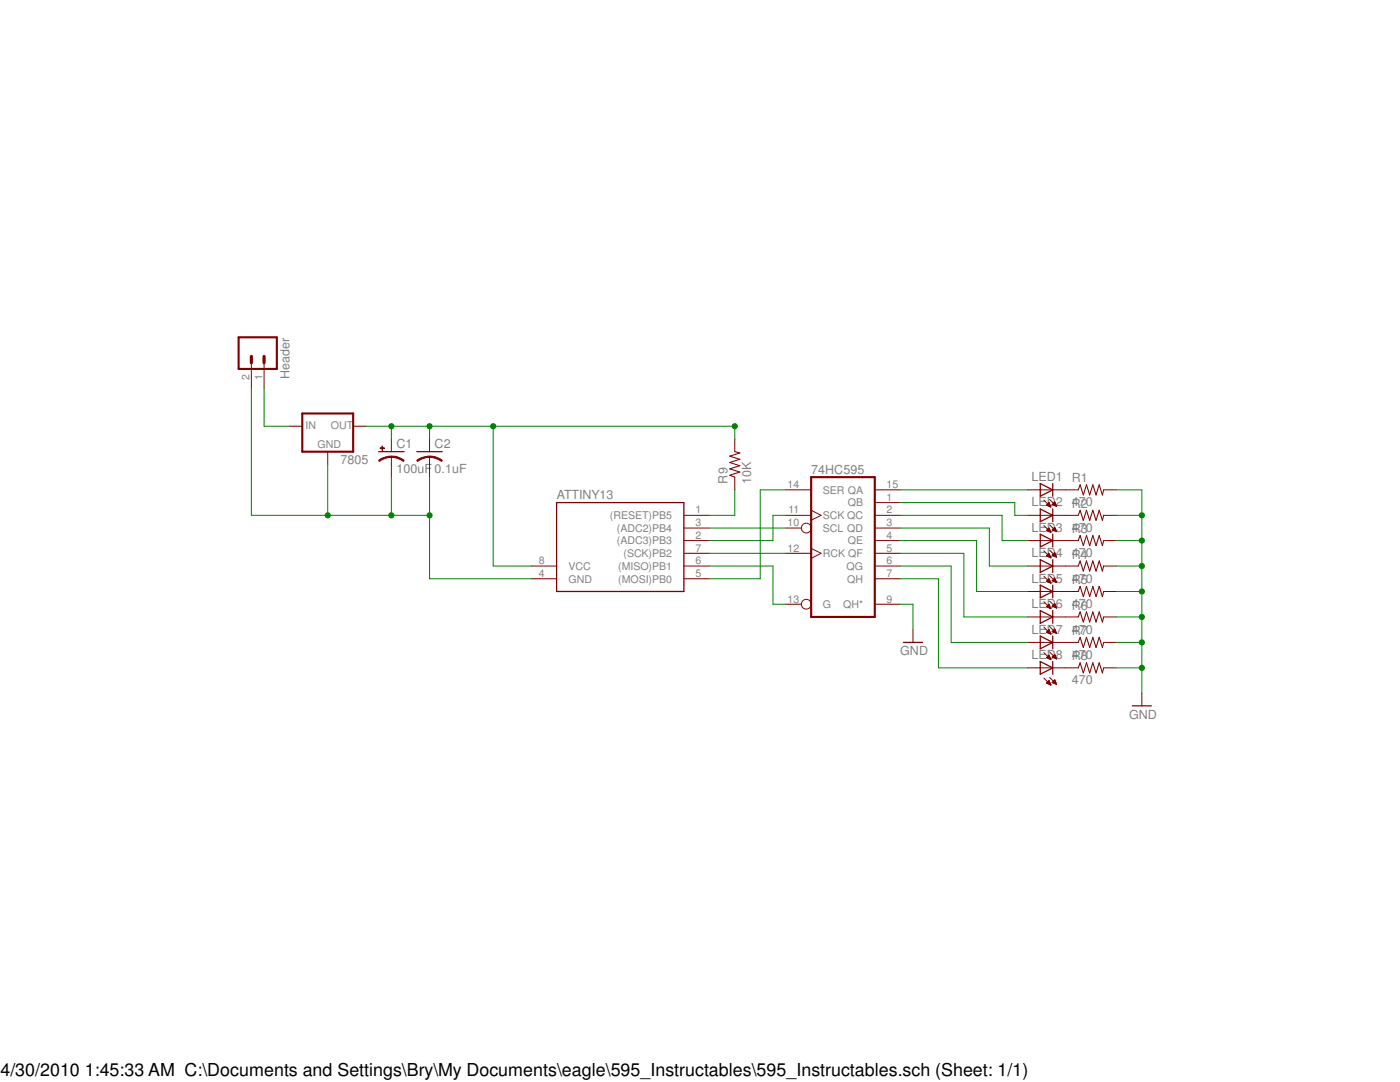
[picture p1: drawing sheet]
<svg xmlns="http://www.w3.org/2000/svg" width="279mm" height="216mm" viewBox="0 0 279 216" stroke-linecap="round" stroke-linejoin="round" font-family="sans-serif">
<g fill="none" stroke="#800000" stroke-width=".2">
<path d="M57.8 85h2.5M65.4 90.1v2.6M70.5 85h2.5M78.1 91.1v1.6M205.1 97.7h7.5M208.3 99.8l1.4 1.4M209.5 99.7l1.4 1.3M106 112.9h5.1M106 115.5h5.1M136.5 105.4h5.1M136.5 107.9h5.1M136.5 102.8h5.1"/>
<path d="M136.5 110.4h5.1M136.5 112.9h5.1M136.5 115.5h5.1M205.1 107.9h7.5M205.1 102.8h7.5M205.1 112.9h7.5M205.1 118h7.5M208.3 104.9l1.4 1.3M208.3 109.9l1.4 1.4M208.3 115l1.4 1.4M208.8 110.9l.5-.5 .4 .9zM208.8 116l.9 .4"/>
<path d="M208.8 116l.5-.5 .4 .9M208.9 100.8h.6M208.9 111h.7M208.9 116h.7M208.9 105.9h.7M208.9 105.8h.6M208.9 110.9h.6M209 100.8h.6M209 115.9h.5M209 100.7h.5M209 105.7h.5M209 110.7h.5"/>
<path d="M209 116.1h.6M209 115.8h.5M209.1 100.6h.4M209.1 105.6h.4M209.1 111h.5M209.1 110.7h.4M209.1 106h.5M209.1 115.7h.4M209.2 100.9h.4M209.2 100.5h.3M209.2 105.5h.2M209.2 110.6h.2"/>
<path d="M209.2 115.7h.2M209.3 100.4h.1M209.3 105.5h.1M209.3 116.2h.3M209.3 111.1h.4M209.3 110.5h.1M209.3 115.6h.1M209.3 105.4h.1M209.3 100.3l-.5 .5 .9 .4M209.3 100.3l.4 .9M209.3 100.3h.1M209.3 105.4l-.5 .5 .9 .3"/>
<path d="M209.3 105.4l.4 .8M209.3 106h.4M209.4 101h.3M209.5 104.7l1.4 1.4M209.5 109.8l1.4 1.4M209.5 114.9l1.4 1.3M209.5 116.2h.2M209.5 119.9l1.4 1.4M209.5 111.2h.2M209.5 106.2h.2M209.6 101.1h.1M209.7 116.3h.1"/>
<path d="M209.7 111.3h.1M210 100.7h.7M210 100.7l.9 .3M210 100.7l.5-.5 .4 .8M210 105.7l.5-.5 .4 .9zM210 110.8l.5-.5 .4 .9zM210 105.7h.7M210 110.7h.7M210.1 115.9h.6M210.1 115.8h.6M210.1 100.6h.6M210.1 105.6h.6"/>
<path d="M210.1 110.9h.6M210.1 110.7h.6M210.1 105.8h.6M210.1 115.7h.6M210.2 100.8h.5M210.2 100.5h.5M210.2 105.5h.5M210.2 110.6h.4M210.2 115.7h.4M210.3 100.4h.3M210.3 105.5h.3M210.3 116h.5"/>
<path d="M210.3 111h.5M210.3 110.5h.3M210.3 115.6h.3M210.4 105.4h.2M210.4 100.3h.2M210.4 105.9h.4M210.4 110.4h.2M210.4 100.8h.4M210.4 115.4h.1M210.4 100.2h.1M210.4 105.3h.1M210.5 110.3h.1"/>
<path d="M210.5 116.1h.3M210.5 115.4l-.5 .5 .9 .3M210.5 115.4l.4 .8M210.5 115.4h.1M210.5 111h.3M210.6 106h.2M210.6 100.9h.2M210.7 116.2h.2M210.7 111.1h.2M210.8 106h.1M210.8 101h.1M205.1 123.1h7.5"/>
<path d="M205.1 128.2h7.5M205.1 133.3h7.5M208.3 120.1l1.4 1.4M208.3 125.1l1.4 1.4M208.3 130.2l1.4 1.4M208.3 135.3l1.4 1.4M208.8 121.1l.5-.5 .4 .9zM208.8 126.2l.9 .3M208.8 136.3l.9 .4M208.8 136.3l.5-.5 .4 .9M208.9 121h.6M208.9 126.1h.6"/>
<path d="M208.9 136.3h.7M208.9 131.2h.7M208.9 131.1h.6M208.9 136.2h.6M209 120.9h.5M209 126.2h.6M209 121.2h.6M209 126h.5M209 131.1h.5M209 136.1h.5M209.1 125.9h.4M209.1 131h.4"/>
<path d="M209.1 136.4h.5M209.1 120.8h.4M209.1 131.3h.5M209.1 136.1h.4M209.2 126.3h.4M209.2 125.9h.2M209.2 130.9h.2M209.2 121.2h.4M209.2 120.7h.2M209.2 135.9h.2M209.3 125.8h.1M209.3 130.8h.1"/>
<path d="M209.3 136.5h.4M209.3 135.8h.1M209.3 120.6h.1M209.3 125.6l-.5 .6M209.3 125.6l.4 .9M209.3 125.6h.1M209.3 130.7l-.5 .5 .9 .4M209.3 130.7l.4 .9M209.3 131.4h.4M209.3 130.7h.1M209.4 126.4h.3M209.4 121.3h.3"/>
<path d="M209.5 125l1.4 1.4M209.5 130.1l1.4 1.4M209.5 135.2l1.4 1.4M209.5 136.6h.2M209.5 131.5h.2M209.6 126.4h.1M209.6 121.4h.1M209.7 136.7h.1M210 120.9l.5-.5 .4 .9zM210 126l.5-.5 .4 .9zM210 131.1l.5-.5 .4 .9zM210 120.9h.7"/>
<path d="M210 126h.7M210 131.1h.7M210 136.1h.7M210.1 120.9h.6M210.1 125.9h.6M210.1 131h.6M210.1 136.2h.6M210.1 120.8h.6M210.1 131.1h.6M210.1 136.1h.6M210.2 126.1h.5M210.2 125.9h.5"/>
<path d="M210.2 130.9h.5M210.2 121h.6M210.2 120.7h.4M210.2 135.9h.4M210.3 125.8h.3M210.3 130.8h.3M210.3 136.3h.5M210.3 135.8h.3M210.4 120.6h.2M210.4 125.6h.2M210.4 131.2h.4M210.4 130.7h.2"/>
<path d="M210.4 126.2h.4M210.4 135.8h.2M210.4 121.2h.4M210.4 120.5h.1M210.4 125.6h.1M210.4 130.6h.1M210.5 135.7l-.5 .5 .9 .4M210.5 135.7l.4 .9M210.5 135.7h.1M210.5 136.4h.3M210.6 131.3h.2M210.6 126.3h.2"/>
<path d="M210.7 121.2h.1M210.7 136.5h.2M210.8 131.4h.1M210.8 126.4h.1M210.9 121.3h.1"/>
</g>
<g fill="none" stroke="#800000" stroke-width=".25">
<path d="M75.6 90.1h5M207.6 96.5l2.5 1.2-2.5 1.3zM210.1 96.5v2.5M111.1 100.3h25.4v17.7h-25.4zM207.6 101.6l2.5 1.2-2.5 1.3zM207.6 106.6l2.5 1.3-2.5 1.2zM207.6 111.7l2.5 1.2-2.5 1.3zM207.6 116.8l2.5 1.2-2.5 1.3zM210.1 101.6v2.5M210.1 106.6v2.5M210.1 111.7v2.5M210.1 116.8v2.5"/>
<path d="M207.6 121.8l2.5 1.3-2.5 1.3zM207.6 126.9l2.5 1.3-2.5 1.3zM207.6 132l2.5 1.3-2.5 1.2zM210.1 121.8v2.6M210.1 126.9v2.6M210.1 132v2.5"/>
</g>
<path d="M60.3 82.5h10.2v7.6h-10.2z" fill="none" stroke="#800000" stroke-width=".42"/>
<path d="M78.1 91a3.6 3.6 0 0 1 2.5 .9l-.1 .2a4.1 4.1 0 0 0-2.4-.8z" fill-rule="evenodd" fill="#800000"/>
<path d="M78.1 91a3.6 3.6 0 0 1 2.5 .9l-.1 .2a4.1 4.1 0 0 0-2.4-.8z" fill="none" stroke="#800000" stroke-width=".2"/>
<path d="M75.6 91.9a4 4 0 0 1 2.5-.9v.3a4.1 4.1 0 0 0-2.4 .8z" fill-rule="evenodd" fill="#800000"/>
<path d="M75.6 91.9a4 4 0 0 1 2.5-.9v.3a4.1 4.1 0 0 0-2.4 .8zM78.1 87.6v2.5M78.1 92.7v2.5" fill="none" stroke="#800000" stroke-width=".2"/>
<path d="M75.9 89.4l.8 .1z" fill-rule="evenodd" fill="#800000"/>
<path d="M75.9 89.4l.8 .1z" fill="none" stroke="#800000" stroke-width=".2"/>
<path d="M76.2 89l.1 .8z" fill-rule="evenodd" fill="#800000"/>
<path d="M76.2 89l.1 .8zM85.7 91.1v1.6" fill="none" stroke="#800000" stroke-width=".2"/>
<path d="M83.2 90.1h5.1" fill="none" stroke="#800000" stroke-width=".25"/>
<path d="M85.7 91a3.6 3.6 0 0 1 2.6 .9l-.2 .2a4.1 4.1 0 0 0-2.4-.8z" fill-rule="evenodd" fill="#800000"/>
<path d="M85.7 91a3.6 3.6 0 0 1 2.6 .9l-.2 .2a4.1 4.1 0 0 0-2.4-.8z" fill="none" stroke="#800000" stroke-width=".2"/>
<path d="M83.2 91.9a4 4 0 0 1 2.5-.9v.3a4.1 4.1 0 0 0-2.4 .8z" fill-rule="evenodd" fill="#800000"/>
<g fill="none" stroke="#800000" stroke-width=".2">
<path d="M50.2 72.4v5M52.7 72.4v5M83.2 91.9a4 4 0 0 1 2.5-.9v.3a4.1 4.1 0 0 0-2.4 .8zM85.7 87.6v2.5M85.7 92.7v2.5M146.6 87.6v2.5M146.6 95.2v2.5M156.8 97.7h5.1M174.6 97.7h5.1M212.6 97.7h2.6M220.3 97.7h2.5M156.8 102.8h5.1"/>
<path d="M156.8 105.4h3.1M156.8 110.4h5.1M161.9 101.8l2 1-2 1M161.9 109.4l2 1-2 1M174.6 102.8h5.1M174.6 107.9h5.1M174.6 112.9h5.1M174.6 100.3h5.1M174.6 105.4h5.1M174.6 110.4h5.1M174.6 115.5h5.1M212.6 102.8h2.6"/>
<path d="M212.6 107.9h2.6M212.6 112.9h2.6M212.6 118h2.6M220.3 102.8h2.5M220.3 107.9h2.5M220.3 112.9h2.5M220.3 118h2.5M156.8 120.6h3.1M174.6 120.6h5.1M182.2 125.6v2.6M212.6 123.1h2.6M212.6 128.2h2.6"/>
<path d="M212.6 133.3h2.6M220.3 123.1h2.5M220.3 128.2h2.5M220.3 133.3h2.5M227.9 138.3v2.5"/>
<circle cx="160.9" cy="105.4" r=".98"/>
<circle cx="160.9" cy="120.6" r=".98"/>
</g>
<path d="M146.6 90.1l1.1 .3-2.1 .6 2.1 .7-2.1 .6 2.1 .6-2.1 .7 2.1 .6-2.1 .6 1 .4M215.2 97.7l.4-1 .6 2.1 .6-2.1 .7 2.1 .6-2.1 .6 2.1 .7-2.1 .6 2.1 .3-1.1M215.2 102.8l.4-1 .6 2 .6-2 .7 2 .6-2 .6 2 .7-2 .6 2 .3-1M215.2 107.9l.4-1.1 .6 2.1 .6-2.1 .7 2.1 .6-2.1 .6 2.1 .7-2.1 .6 2.1 .3-1M215.2 112.9l.4-1 .6 2.1 .6-2.1 .7 2.1 .6-2.1 .6 2.1 .7-2.1 .6 2.1 .3-1.1M215.2 118l.4-1 .6 2 .6-2 .7 2 .6-2 .6 2 .7-2 .6 2 .3-1M215.2 123.1l.4-1 .6 2 .6-2 .7 2 .6-2 .6 2 .7-2 .6 2 .3-1M215.2 128.2l.4-1 .6 2 .6-2 .7 2 .6-2 .6 2 .7-2 .6 2 .3-1M215.2 133.3l.4-1.1 .6 2.1 .6-2.1 .7 2.1 .6-2.1 .6 2.1 .7-2.1 .6 2.1 .3-1" fill="none" stroke="#800000" stroke-width=".21"/>
<path d="M47.6 67.3h7.6v6.3h-7.6zM161.9 95.2h12.7v27.9h-12.7z" fill="none" stroke="#800000" stroke-width=".42"/>
<path d="M50.2 71.1v1.3M52.7 71.1v1.3" fill="none" stroke="#800000" stroke-width=".63"/>
<path d="M180.3 128.2h3.8M226 140.8h3.8" fill="none" stroke="#800000" stroke-width=".25"/>
<path d="M50.2 77.4v25.4h35.5M52.7 77.4v7.6h5.1M65.4 92.7v10.1M78.1 95.2v7.6M85.7 95.2v20.3h20.3" fill="none" stroke="#008000" stroke-width=".2"/>
<circle cx="65.4" cy="102.8" r=".51" fill="#008000"/>
<circle cx="65.4" cy="102.8" r=".51" fill="none" stroke="#008000" stroke-width=".2"/>
<circle cx="78.1" cy="102.8" r=".51" fill="#008000"/>
<circle cx="78.1" cy="102.8" r=".51" fill="none" stroke="#008000" stroke-width=".2"/>
<circle cx="85.7" cy="102.8" r=".51" fill="#008000"/>
<g fill="none" stroke="#008000" stroke-width=".2">
<path d="M73 85h25.4v27.9h7.6M78.1 85v2.6M85.7 85v2.6"/>
<circle cx="85.7" cy="102.8" r=".51"/>
</g>
<circle cx="85.7" cy="85" r=".51" fill="#008000"/>
<circle cx="85.7" cy="85" r=".51" fill="none" stroke="#008000" stroke-width=".2"/>
<circle cx="78.1" cy="85" r=".51" fill="#008000"/>
<g fill="none" stroke="#008000" stroke-width=".2">
<path d="M98.4 85h48.2v2.6"/>
<circle cx="78.1" cy="85" r=".51"/>
</g>
<circle cx="98.4" cy="85" r=".51" fill="#008000"/>
<circle cx="98.4" cy="85" r=".51" fill="none" stroke="#008000" stroke-width=".2"/>
<circle cx="146.6" cy="85" r=".51" fill="#008000"/>
<g fill="none" stroke="#008000" stroke-width=".2">
<path d="M146.6 97.7v5.1h-5M156.8 97.7h-5.1v17.8h-10.1M179.7 97.7h25.4M222.8 97.7h5.1v40.6M141.6 105.4h15.2M141.6 112.9h12.7v7.7h2.5M141.6 110.4h15.2M156.8 102.8h-2.5v5.1h-12.7M179.7 105.4h17.7v7.5h7.7M179.7 115.5h7.6v17.8h17.8M179.7 102.8h20.3v5.1h5.1M179.7 100.3h22.8v2.5h2.6"/>
<path d="M179.7 107.9h15.2v10.1h10.2M179.7 110.4h12.7v12.7h12.7M179.7 112.9h10.1v15.3h15.3M222.8 102.8h5.1M222.8 107.9h5.1M222.8 112.9h5.1M222.8 118h5.1M179.7 120.6h2.5v5M222.8 123.1h5.1M222.8 128.2h5.1M222.8 133.3h5.1"/>
<circle cx="146.6" cy="85" r=".51"/>
</g>
<circle cx="227.9" cy="133.3" r=".51" fill="#008000"/>
<circle cx="227.9" cy="133.3" r=".51" fill="none" stroke="#008000" stroke-width=".2"/>
<circle cx="227.9" cy="128.2" r=".51" fill="#008000"/>
<circle cx="227.9" cy="128.2" r=".51" fill="none" stroke="#008000" stroke-width=".2"/>
<circle cx="227.9" cy="123.1" r=".51" fill="#008000"/>
<circle cx="227.9" cy="123.1" r=".51" fill="none" stroke="#008000" stroke-width=".2"/>
<circle cx="227.9" cy="118" r=".51" fill="#008000"/>
<circle cx="227.9" cy="118" r=".51" fill="none" stroke="#008000" stroke-width=".2"/>
<circle cx="227.9" cy="112.9" r=".51" fill="#008000"/>
<circle cx="227.9" cy="112.9" r=".51" fill="none" stroke="#008000" stroke-width=".2"/>
<circle cx="227.9" cy="107.9" r=".51" fill="#008000"/>
<circle cx="227.9" cy="107.9" r=".51" fill="none" stroke="#008000" stroke-width=".2"/>
<circle cx="227.9" cy="102.8" r=".51" fill="#008000"/>
<circle cx="227.9" cy="102.8" r=".51" fill="none" stroke="#008000" stroke-width=".2"/>
<text font-size="3.6" x=".1" y="214.8">4/30/2010 1:45:33 AM C:\Documents and Settings\Bry\My Documents\eagle\595_Instructables\595_Instructables.sch (Sheet: 1/1)</text>
<g font-size="2.5" fill="#808080">
<text x="57.8" y="75.6" transform="rotate(-90 57.8 75.6)">Header</text>
<text x="79.1" y="89.5">C1</text>
<text x="86.7" y="89.5">C2</text>
<text x="67.9" y="92.7">7805</text>
<text x="79.1" y="94.3">100uF 0.1uF</text>
<text x="161.9" y="94.6">74HC595</text>
<text x="205.9" y="96">LED1</text>
<text x="111.1" y="99.5">ATTINY13</text>
<text x="145.2" y="96.5" transform="rotate(-90 145.2 96.5)">R9</text>
<text x="149.9" y="96.5" transform="rotate(-90 149.9 96.5)">10K</text>
<text x="205.9" y="101">LED2</text>
<text x="213.9" y="101">470</text>
<text x="213.9" y="96.2">R1</text>
<text x="213.9" y="101.3">R2</text>
<text x="205.9" y="106.1">LED3</text>
<text x="213.9" y="106.1">470</text>
<text x="213.9" y="106.4">R3</text>
<text x="205.9" y="111.2">LED4</text>
<text x="213.9" y="111.2">470</text>
<text x="213.9" y="111.5">R4</text>
<text x="205.9" y="116.2">LED5</text>
<text x="213.9" y="116.2">470</text>
<text x="213.9" y="116.5">R5</text>
<text x="205.9" y="121.3">LED6</text>
<text x="213.9" y="121.3">470</text>
<text x="213.9" y="121.6">R6</text>
<text x="179.7" y="130.7">GND</text>
<text x="205.9" y="126.4">LED7</text>
<text x="205.9" y="131.5">LED8</text>
<text x="213.9" y="126.4">470</text>
<text x="213.9" y="131.5">470</text>
<text x="213.9" y="126.7">R7</text>
<text x="213.9" y="131.7">R8</text>
<text x="213.9" y="136.6">470</text>
<text x="225.3" y="143.4">GND</text>
</g>
<g font-size="2.1" fill="#808080">
<text x="49.8" y="75.9" transform="rotate(-90 49.8 75.9)">2</text>
<text x="52.4" y="75.9" transform="rotate(-90 52.4 75.9)">1</text>
<text x="61" y="85.7">IN</text>
<text x="63.4" y="89.4">GND</text>
<text x="66" y="85.7">OUT</text>
<text x="157.2" y="97.4">14</text>
<text x="164.2" y="98.5">SER QA</text>
<text x="169.2" y="101">QB</text>
<text x="176.9" y="99.9">1</text>
<text x="176.9" y="97.4">15</text>
<text x="121.7" y="103.6">(RESET)PB5</text>
<text x="123.1" y="106.1">(ADC2)PB4</text>
<text x="138.8" y="105">3</text>
<text x="138.8" y="107.5">2</text>
<text x="138.8" y="102.4">1</text>
<text x="157.2" y="105">10</text>
<text x="157.4" y="102.4">11</text>
<text x="164.2" y="106.1">SCL QD</text>
<text x="164.2" y="103.6">SCK QC</text>
<text x="176.9" y="102.4">2</text>
<text x="176.9" y="105">3</text>
<text x="176.9" y="107.5">4</text>
<text x="107.6" y="112.6">8</text>
<text x="113.5" y="113.7">VCC</text>
<text x="123.1" y="108.6">(ADC3)PB3</text>
<text x="123.4" y="113.7">(MISO)PB1</text>
<text x="124.4" y="111.2">(SCK)PB2</text>
<text x="138.8" y="110.1">7</text>
<text x="138.8" y="112.6">6</text>
<text x="157.2" y="110.1">12</text>
<text x="164.2" y="111.2">RCK QF</text>
<text x="169" y="113.7">QG</text>
<text x="169.2" y="108.6">QE</text>
<text x="176.9" y="110.1">5</text>
<text x="176.9" y="112.6">6</text>
<text x="107.6" y="115.1">4</text>
<text x="113.5" y="116.2">GND</text>
<text x="123.4" y="116.2">(MOSI)PB0</text>
<text x="138.8" y="115.1">5</text>
<text x="169.1" y="116.2">QH</text>
<text x="176.9" y="115.1">7</text>
<text x="157.2" y="120.2">13</text>
<text x="164.2" y="121.3">G</text>
<text x="168.3" y="121.3">QH*</text>
<text x="176.9" y="120.2">9</text>
</g>
</svg>
